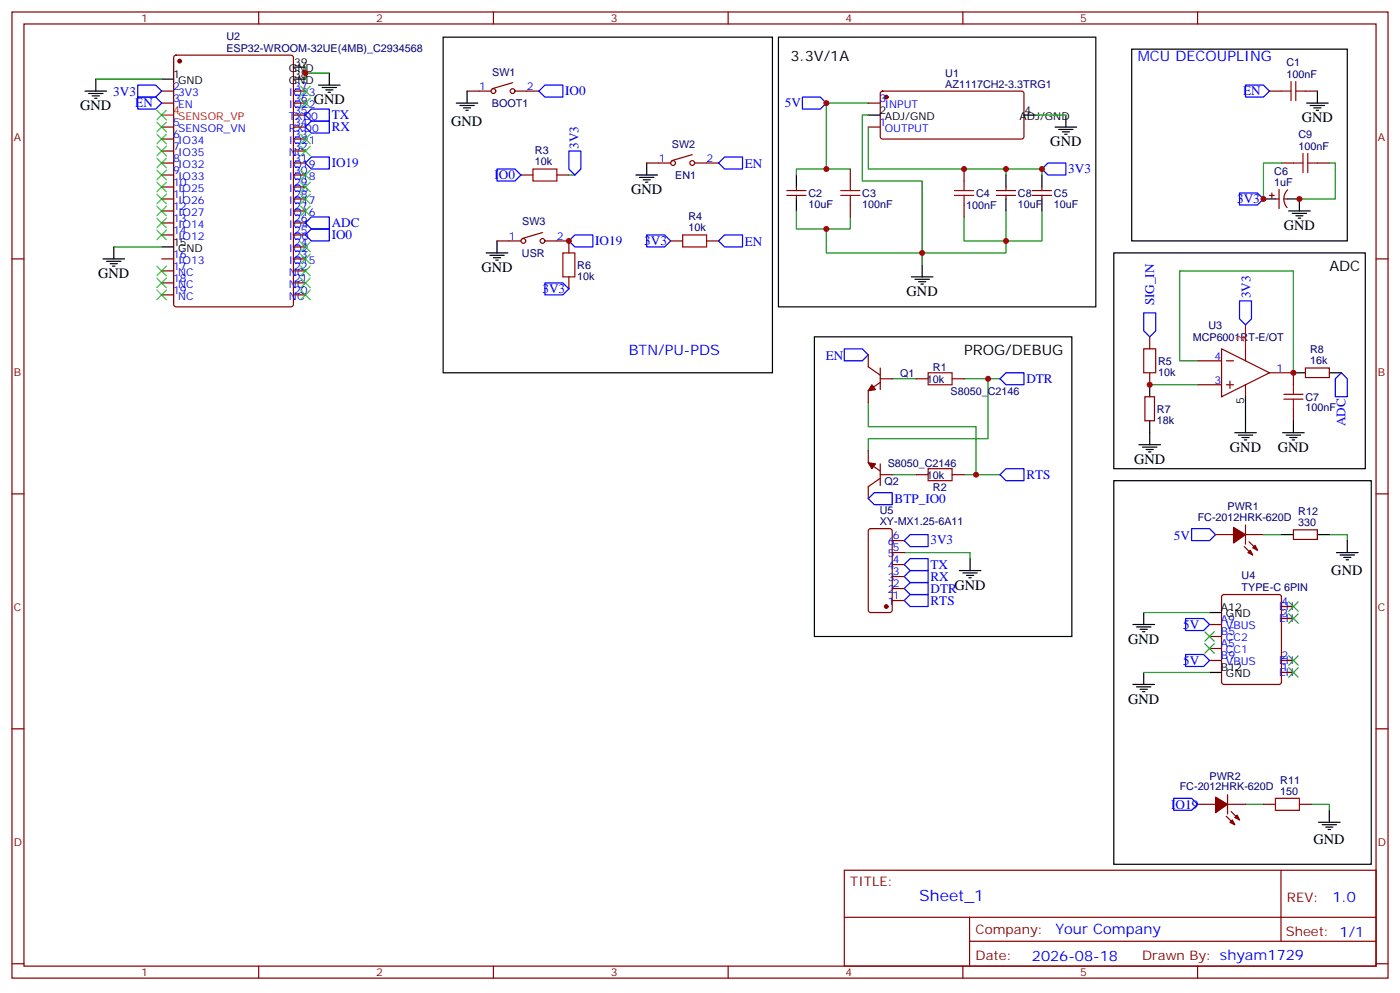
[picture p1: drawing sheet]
<svg xmlns="http://www.w3.org/2000/svg" width="412mm" height="292mm" viewBox="0 0 412 292" stroke-linecap="round" stroke-linejoin="round" font-family="sans-serif">
<g fill="none" stroke="#870000" stroke-width=".35">
<path d="M3.5 3.5h405.4v284.4h-405.4zM7.1 7.1h398.2v277.2h-398.2zM51.4 16.4l.5-.2h33.8l.7 .5v72.9l-.4 .7h-34.1l-.7-.5v-72.9zM76.2 3.5v3.6M145.3 3.5v3.6M214.5 3.5v3.6M283.6 3.5v3.6M352.8 3.5v3.6M47.6 26.8h3.6M47.6 30.3h3.6M47.6 37.4h3.6M86.4 26.8h3.6"/>
<path d="M86.4 30.3h3.6M86.4 37.4h3.6M86.4 33.9h3.6M137.6 26.8h7M151 24.3l-6 1.8M151.7 26.8h7M255.8 30.3h3.5M255.8 37.4h3.5M259.5 27l.5-.2 41.2 .1 .4 .6v13l-.7 .4h-41.2l-.4-.7v-12.7zM373.9 26.8h3.6M384.5 26.8h3.6M47.6 40.9h3.6"/>
<path d="M47.6 44.4h3.6M47.6 48h3.6M47.6 51.5h3.6M47.6 55h3.6M47.6 58.6h3.6M86.4 40.9h3.6M86.4 44.4h3.6M86.4 48h3.6M86.4 51.5h3.6M86.4 55h3.6M86.4 58.6h3.6M153.5 51.5h3.5"/>
<path d="M164 51.5h3.6M190.5 48h7.1M203.9 45.5l-6 1.8M204.6 48h7.1M231.8 56.1h5.6M231.8 57.5h5.6M234.6 55v1.1M234.6 57.5v1.1M250.5 49.7v3.6M284 49.7v3.6M293.5 56.1h5.7M293.5 57.5h5.7"/>
<path d="M296.3 55v1.1M296.3 57.5v1.1M304.1 56.1h5.6M304.1 57.5h5.6M306.9 55v1.1M306.9 57.5v1.1M373.9 57.5h1.5M374.6 56.8v1.4M375.7 58.6h1.1M376.8 55.7v5.7M377.5 48h3.5M378.2 58.6h1"/>
<path d="M379.3 55.9a3.8 3.8 0 0 0-.2 5.2M388.1 48h3.5M3.5 76.2h3.6M47.6 76.2h3.6M47.6 62.1h3.6M47.6 65.6h3.6M47.6 69.1h3.6M47.6 79.7h3.6M86.4 76.2h3.6M86.4 62.1h3.6M86.4 65.6h3.6M86.4 69.1h3.6"/>
<path d="M86.4 79.7h3.6M86.4 72.7h3.6M146.4 70.9h7.1M159.8 68.4l-6 1.8M160.5 70.9h7.1v3.5M197.6 70.9h3.5M208.1 70.9h3.6M250.5 60.3v3.6M284 60.3v3.6M405.3 76.2h3.6M47.6 83.3h3.6M47.6 86.8h3.6"/>
<path d="M86.4 83.3h3.6M86.4 86.8h3.6M167.6 81.5v3.5M338.7 99.1v3.6M255.8 104.4v3.5l3.5 2.5M259.3 112.5l-3.5 2.5v3.5M259.3 111.5h3.5M259.3 108.3v6.4M269.9 111.5h3.5M280.5 111.5h3.5M337.3 116.8h2.8v7h-2.8zM338.7 109.7v3.5"/>
<path d="M352.8 106.2h7M352.8 113.2h7M359.8 102.7l14.1 7-14.1 7.1zM361.2 106.2h2.2M361.2 113.2h2.2M362.3 112.2v2.1M366.9 102.7v3.5M366.9 113.2v3.6M373.9 109.7h7.1v3.5M384.5 108.3h7.1v2.8h-7.1zM255.8 132.6v3.6l3.5 2.4M259.3 136.5v6.4"/>
<path d="M259.3 139.7h3.5M269.9 139.7h3.5M280.5 139.7h3.5M381 120.3v3.5M3.5 145.3h3.6M256 155.8l.5-.2h5.6l.7 .4v23.6l-.4 .6-5.9 .1-.7-.5v-23.5zM259.3 140.8l-3.5 2.4v3.6M262.8 159.1h3.5M358.1 157.3h5.3M366.9 154.5v5.7M366.9 157.3h5.3M367.9 159.5l2.5 2.4"/>
<path d="M381 155.9h7.1v2.9h-7.1zM405.3 145.3h3.6M262.8 176.7h3.5M262.8 173.2h3.5M262.8 169.7h3.5M262.8 166.2h3.5M262.8 162.6h3.5M360.1 175.2l.4-.2h16.3l.6 .4 .1 25.3-.5 .7h-16.5l-.6-.4-.1-25.3zM366.5 160.9l2.5 2.4M377.5 178.5h3.5M356.3 194.4h3.5M356.3 190.9h3.5"/>
<path d="M356.3 187.3h3.5M356.3 183.8h3.5M377.5 194.4h3.5M377.5 182h3.5M377.5 197.9h3.5M3.5 214.5h3.6M405.3 214.5h3.6M352.8 236.7h5.3M361.6 236.7h5.3M361.6 233.9v5.6M362.7 238.8l2.4 2.5M372.2 236.7h3.5"/>
<path d="M382.8 236.7h3.5M248.7 256.1h156.6v28.2h-156.6zM361.2 240.2l2.5 2.5M377.3 256.1v20.9M248.7 270h156.5M285.6 277h119.6M285.6 270v14.1M3.5 283.6h3.6M76.2 284.3v3.6M145.3 284.3v3.6M214.5 284.3v3.6M283.6 284.3v3.6"/>
<path d="M352.8 284.3v3.6M405.3 283.6h3.6"/>
<circle cx="145.3" cy="26.8" r=".71"/>
<circle cx="151" cy="26.8" r=".71"/>
<circle cx="198.3" cy="48" r=".71"/>
<circle cx="203.9" cy="48" r=".71"/>
<circle cx="154.2" cy="70.9" r=".71"/>
<circle cx="159.8" cy="70.9" r=".71"/>
</g>
<g fill="#870000" stroke="#870000" stroke-width=".35">
<path d="M256.8 113.2l1.1 1.5-2.1 .3z"/>
<path d="M255.8 136.2l2.1 .3-1.1 1.4z"/>
<path d="M369 161.2l.7-.7 .7 1.4z"/>
<path d="M367.6 162.6l.7-.7 .7 1.4z"/>
<path d="M363.4 155.2l3.5 2.1-3.5 2.5z"/>
<path d="M363.7 240.6l.7-.7 .7 1.4z"/>
<path d="M362.3 242l.7-.7 .7 1.4z"/>
<path d="M358.1 234.6l3.5 2.1-3.5 2.5z"/>
<circle cx="52.9" cy="18" r=".53"/>
<circle cx="261.1" cy="28.6" r=".53"/>
<circle cx="261.1" cy="178.5" r=".53"/>
</g>
<g fill="none" stroke="#000" stroke-width=".35">
<path d="M86.4 19.8h3.6M130.5 10.9h97v98.8h-97zM229.3 10.9h93.5v79.4h-93.5zM333.4 14.5h63.5v56.4h-63.5zM25 26.8h6.4M26.1 27.5h4.2M27.2 28.2h2.1M27.9 28.9h.7M28.2 23.3v3.5M47.6 23.3h3.6M86.4 23.3h3.6M93.8 25h6.4"/>
<path d="M94.9 25.8h4.2M96 26.5h2.1M96.7 27.2h.7M97 21.5v3.5M134.4 30.3h6.4M135.5 31h4.2M136.5 31.8h2.1M137.2 32.5h.7M137.6 26.8v3.5M255.8 33.9h3.5M301.6 33.9h3.6M310.8 37.4h6.3"/>
<path d="M311.9 38.1h4.2M312.9 38.8h2.1M313.6 39.5h.7M314 33.9v3.5M384.9 30.3h6.3M385.9 31h4.3M387 31.8h2.1M387.7 32.5h.7M388.1 26.8v3.5M187.3 51.5h6.4M188.4 52.2h4.2M189.4 52.9h2.2"/>
<path d="M190.1 53.6h.8M190.5 48v3.5M234.6 51.5v3.5M234.6 58.6v3.5M296.3 51.5v3.5M296.3 58.6v3.5M306.9 51.5v3.5M306.9 58.6v3.5M372.2 58.6h3.5M379.2 58.6h3.6v3.5M30.3 76.2h6.4M31.4 76.9h4.2"/>
<path d="M32.5 77.6h2.1M33.2 78.3h.7M33.5 72.7v3.5M47.6 72.7h3.6M143.2 74.4h6.4M144.3 75.1h4.2M145.3 75.8h2.2M146 76.6h.8M146.4 70.9v3.5M271.6 78v3.5M328.1 74.4h74.1v63.5h-74.1zM379.6 62.1h6.3"/>
<path d="M380.6 62.8h4.3M381.7 63.5h2.1M382.4 64.2h.7M239.9 99.1h75.8v88.2h-75.8zM268.5 81.5h6.3M269.5 82.2h4.3M270.6 82.9h2.1M271.3 83.6h.7M338.7 113.2v3.6M366.9 116.8v10.6M381 109.7h3.5M391.6 109.7h3.5"/>
<path d="M335.5 130.9h6.3M336.5 131.6h4.3M337.6 132.3h2.1M338.3 133h.7M338.7 123.8v7.1M363.7 127.4h6.4M364.8 128.1h4.2M365.8 128.8h2.1M366.5 129.5h.7M377.8 127.4h6.4M378.9 128.1h4.2M379.9 128.8h2.2"/>
<path d="M380.6 129.5h.8M381 123.8v3.6M328.1 141.5h75.8v112.9h-75.8zM377.5 157.3h3.5M388.1 157.3h3.5M396.9 159.1v3.5M282.6 167.9h6.3M283.6 168.6h4.3M284.7 169.3h2.1M285.4 170h.7M285.8 164.4v3.5M393.7 162.6h6.3"/>
<path d="M394.8 163.3h4.2M395.8 164h2.1M396.5 164.7h.7M333.7 183.8h6.4M334.8 184.5h4.2M335.8 185.2h2.2M336.5 185.9h.8M336.9 180.3v3.5M336.9 197.9v3.5M356.3 197.9h3.5M356.3 180.3h3.5M333.7 201.4h6.4"/>
<path d="M334.8 202.1h4.2M335.8 202.8h2.2M336.5 203.6h.8M391.6 238.5v3.5M388.4 242h6.4M389.5 242.7h4.2M390.5 243.4h2.1M391.2 244.1h.7"/>
</g>
<path d="M47.6 33.9h3.6M366.9 95.6v7.1" fill="none" stroke="#f00" stroke-width=".35"/>
<g fill="none" stroke="#3c3" stroke-width=".35">
<path d="M46.2 32.5l2.8 2.8M46.2 36l2.8 2.8M46.2 39.5l2.8 2.8M49 32.5l-2.8 2.8M49 36l-2.8 2.8M49 39.5l-2.8 2.8M88.5 25.4l2.9 2.8M88.5 28.9l2.9 2.9M88.5 39.5l2.9 2.8M91.4 39.5l-2.9 2.8M91.4 25.4l-2.9 2.8M91.4 28.9l-2.9 2.9"/>
<path d="M46.2 43l2.8 2.9M46.2 46.6l2.8 2.8M46.2 50.1l2.8 2.8M46.2 53.6l2.8 2.8M46.2 57.2l2.8 2.8M49 43l-2.8 2.9M49 46.6l-2.8 2.8M49 50.1l-2.8 2.8M49 53.6l-2.8 2.8M49 57.2l-2.8 2.8M88.5 43l2.9 2.9M88.5 50.1l2.9 2.8"/>
<path d="M88.5 53.6l2.9 2.8M88.5 57.2l2.9 2.8M91.4 43l-2.9 2.9M91.4 50.1l-2.9 2.8M91.4 53.6l-2.9 2.8M91.4 57.2l-2.9 2.8M46.2 78.3l2.8 2.8M46.2 60.7l2.8 2.8M46.2 64.2l2.8 2.8M46.2 67.7l2.8 2.9M49 78.3l-2.8 2.8M49 67.7l-2.8 2.9"/>
<path d="M49 60.7l-2.8 2.8M49 64.2l-2.8 2.8M88.5 78.3l2.9 2.8M88.5 60.7l2.9 2.8M88.5 71.3l2.9 2.8M88.5 74.8l2.9 2.8M91.4 78.3l-2.9 2.8M91.4 60.7l-2.9 2.8M91.4 71.3l-2.9 2.8M91.4 74.8l-2.9 2.8M46.2 81.8l2.8 2.9M46.2 85.4l2.8 2.8"/>
<path d="M49 81.8l-2.8 2.9M49 85.4l-2.8 2.8M88.5 81.8l2.9 2.9M88.5 85.4l2.9 2.8M91.4 81.8l-2.9 2.9M91.4 85.4l-2.9 2.8M379.6 177.1l2.8 2.8M382.4 177.1l-2.8 2.8M354.9 185.9l2.8 2.8M354.9 189.4l2.8 2.9M357.7 185.9l-2.8 2.8M357.7 189.4l-2.8 2.9"/>
<path d="M379.6 180.6l2.8 2.8M379.6 193l2.8 2.8M379.6 196.5l2.8 2.8M382.4 180.6l-2.8 2.8M382.4 193l-2.8 2.8M382.4 196.5l-2.8 2.8"/>
</g>
<g fill="none" stroke="#008700" stroke-width=".35">
<path d="M90 19.8v3.5M28.2 23.3h19.4M90 21.5h7M255.8 37.4v12.3h51.1v1.8M255.8 33.9h-1.8v19.4h17.6v24.7M255.8 30.3h-12.4v19.4M305.2 33.9h8.8M167.6 51.5h1.7M250.5 49.7h-15.9v1.8M296.3 49.7v1.8M377.5 48h-5.3v10.6M391.6 48h1.7v10.6h-10.5"/>
<path d="M33.5 72.7h14.1M234.6 62.1v5.3h15.9v-3.5M296.3 62.1v12.3h-52.9v-7M306.9 62.1v8.8h-22.9v-7M255.8 118.5v7.1h31.7v14.1M262.8 111.5h7.1M284 111.5h10.6M291 111.5v17.6h-35.2v3.5M338.7 113.2h14.1M352.8 106.2h-5.3v-26.5h33.5v30M262.8 139.7h7.1M284 139.7h10.6"/>
<path d="M372.2 157.3h5.3M391.6 157.3h5.3v1.8M266.3 162.6h19.5v1.8M336.9 180.3h19.4M336.9 197.9h19.4M366.9 236.7h5.3M386.3 236.7h5.3v1.8"/>
</g>
<g fill="none" stroke="#00f" stroke-width=".35">
<path d="M40.6 28.6h5.3l1.7 1.7-1.7 1.8h-5.3zM40.6 25h5.3l1.7 1.8-1.7 1.8h-5.3zM91.7 32.1h5.3v3.5h-5.3l-1.7-1.7zM91.7 35.6h5.3v3.6h-5.3l-1.7-1.8zM158.7 26.8l1.8-1.8h5.3v3.6h-5.3zM236.4 28.6h5.3l1.7 1.7-1.7 1.8h-5.3zM366.9 25h5.3l1.7 1.8-1.7 1.8h-5.3zM90 48l1.7-1.8h5.3v3.5h-5.3zM146.4 49.7h5.3l1.8 1.8-1.8 1.8h-5.3zM167.6 44.4h3.5v5.3l-1.8 1.8-1.7-1.8zM211.7 48l1.7-1.8h5.3v3.5h-5.3zM306.9 49.7l1.8-1.7h5.3v3.5h-5.3z"/>
<path d="M365.1 56.8h5.3l1.8 1.8-1.8 1.7h-5.3zM90 69.1l1.7-1.7h5.3v3.5h-5.3zM90 65.6l1.7-1.7h5.3v3.5h-5.3zM167.6 70.9l1.7-1.8h5.3v3.6h-5.3zM190.5 69.1h5.3l1.8 1.8-1.8 1.8h-5.3zM211.7 70.9l1.7-1.8h5.3v3.6h-5.3zM160.5 83.3h5.3l1.8 1.7-1.8 1.8h-5.3zM336.9 92.1h3.5v5.3l-1.7 1.7-1.8-1.7zM365.1 88.5h3.6v5.3l-1.8 1.8-1.8-1.8zM248.7 102.7h5.3l1.8 1.7-1.8 1.8h-5.3zM294.6 111.5l1.7-1.8h5.3v3.5h-5.3zM395.1 109.7l1.8 1.8v5.3h-3.6v-5.3z"/>
<path d="M294.6 139.7l1.7-1.8h5.3v3.6h-5.3zM255.8 146.8l1.7-1.8h5.3v3.5h-5.3zM266.3 159.1l1.8-1.8h5.3v3.6h-5.3zM351 155.6h5.3l1.8 1.7-1.8 1.8h-5.3zM266.3 166.2l1.8-1.8h5.3v3.5h-5.3zM266.3 169.7l1.8-1.8h5.3v3.6h-5.3zM266.3 173.2l1.8-1.7h5.3v3.5h-5.3zM266.3 176.7l1.8-1.7h5.3v3.5h-5.3zM349.2 182h5.3l1.8 1.8-1.8 1.8h-5.3zM349.2 192.6h5.3l1.8 1.8-1.8 1.7h-5.3zM345.7 235h5.3l1.8 1.7-1.8 1.8h-5.3z"/>
</g>
<g fill="none" stroke="#a10000" stroke-width=".35">
<path d="M377.5 26.8h2.8M380.3 24v5.6M381.7 26.8h2.8M381.7 24v5.6M157 49.7h7v3.6h-7zM247.6 56.1h5.7M247.6 57.5h5.7M250.5 53.3v2.8M250.5 57.5v2.8M281.2 56.1h5.6M281.2 57.5h5.6M284 53.3v2.8"/>
<path d="M284 57.5v2.8M381 48h2.8M383.8 45.2v5.6M385.2 48h2.9M385.2 45.2v5.6M165.8 74.4h3.5v7.1h-3.5zM201.1 69.1h7v3.6h-7zM273.4 109.7h7.1v3.5h-7.1zM336.9 102.7h3.5v7h-3.5zM378.2 117.5h5.6M378.2 116.1h5.6M381 113.2v2.9"/>
<path d="M381 117.5v2.8M273.4 137.9h7.1v3.6h-7.1zM375.7 235h7.1v3.5h-7.1z"/>
</g>
<g fill="#c00">
<circle cx="90" cy="21.5" r=".88"/>
<circle cx="381" cy="109.7" r=".88"/>
<circle cx="243.4" cy="67.4" r=".88"/>
<circle cx="296.3" cy="70.9" r=".88"/>
<circle cx="306.9" cy="49.7" r=".88"/>
<circle cx="284" cy="49.7" r=".88"/>
<circle cx="271.6" cy="74.4" r=".88"/>
<circle cx="243.4" cy="49.7" r=".88"/>
<circle cx="243.4" cy="30.3" r=".88"/>
<circle cx="291" cy="111.5" r=".88"/>
<circle cx="287.5" cy="139.7" r=".88"/>
<circle cx="338.7" cy="113.2" r=".88"/>
<circle cx="372.2" cy="58.6" r=".88"/>
<circle cx="382.8" cy="58.6" r=".88"/>
<circle cx="296.3" cy="49.7" r=".88"/>
<circle cx="167.6" cy="70.9" r=".88"/>
</g>
<text font-size="4.6" fill="#00f" x="270.8" y="265.1">Sheet_1</text>
<g font-size="4.2">
<text x="232.8" y="18">3.3V/1A</text>
<text x="23.6" y="32.5">GND</text>
<text x="92.4" y="30.7">GND</text>
<text x="383.5" y="36">GND</text>
<text x="132.9" y="37.1">GND</text>
<text x="309.4" y="43">GND</text>
<text x="185.9" y="57.2">GND</text>
<text x="378.2" y="67.7">GND</text>
<text x="28.9" y="81.8">GND</text>
<text x="141.8" y="80.1">GND</text>
<text x="391.6" y="79.7">ADC</text>
<text x="267.1" y="87.1">GND</text>
<text x="284" y="104.4">PROG/DEBUG</text>
<text x="334.1" y="136.5">GND</text>
<text x="362.3" y="133">GND</text>
<text x="376.4" y="133">GND</text>
<text x="392.2" y="169.1">GND</text>
<text x="332.3" y="189.4">GND</text>
<text x="332.3" y="207.1">GND</text>
<text x="386.9" y="248.5">GND</text>
</g>
<g font-size="4.2" fill="#00f">
<text x="335.1" y="18">MCU DECOUPLING</text>
<text x="185.2" y="104.4">BTN/PU-PDS</text>
<text x="392.5" y="265.4">1.0</text>
<text x="310.9" y="274.9">Your Company</text>
<text x="304" y="282.7">2026-08-18</text>
</g>
<g font-size="3.9" fill="#00f">
<text x="33.4" y="28.1">3V3</text>
<text x="166.5" y="28.1">IO0</text>
<text x="366.2" y="28.1">EN</text>
<text x="39.9" y="31.6">EN</text>
<text x="97.7" y="35.1">TX</text>
<text x="231.2" y="31.6">5V</text>
<text x="97.7" y="38.6">RX</text>
<text x="170.4" y="43.7" transform="rotate(-90 170.4 43.7)">3V3</text>
<text x="97.7" y="49.2">IO19</text>
<text x="145.7" y="52.8">IO0</text>
<text x="219.4" y="49.5">EN</text>
<text x="314.7" y="51">3V3</text>
<text x="364.4" y="59.9">3V3</text>
<text x="97.7" y="70.4">IO0</text>
<text x="97.7" y="66.9">ADC</text>
<text x="175.3" y="72.2">IO19</text>
<text x="189.8" y="72.2">3V3</text>
<text x="219.4" y="72.4">EN</text>
<text x="159.8" y="86.3">3V3</text>
<text x="339.9" y="89.9" transform="rotate(-90 339.9 89.9)">SIG_IN</text>
<text x="368.4" y="87.8" transform="rotate(-90 368.4 87.8)">3V3</text>
<text x="243.3" y="105.9">EN</text>
<text x="302.3" y="112.7">DTR</text>
<text x="396.4" y="125.4" transform="rotate(-90 396.4 125.4)">ADC</text>
<text x="302.3" y="140.9">RTS</text>
<text x="263.5" y="148">BTP_IO0</text>
<text x="274.1" y="160.2">3V3</text>
<text x="345.8" y="159">5V</text>
<text x="274.1" y="167.4">TX</text>
<text x="274.1" y="170.9">RX</text>
<text x="274.1" y="174.4">DTRGND</text>
<text x="274.1" y="177.9">RTS</text>
<text x="348.5" y="185.1">5V</text>
<text x="348.5" y="195.6">5V</text>
<text x="345" y="238">IO19</text>
</g>
<g font-size="3.9" fill="#800">
<text x="250.5" y="260.7">TITLE:</text>
<text x="379.1" y="265.4">REV:</text>
<text x="287.4" y="274.9">Company:</text>
<text x="378.7" y="275.5">Sheet: 1/1</text>
<text x="287.4" y="282.6">Date:</text>
<text x="336.4" y="282.7">Drawn By: shyam1729</text>
</g>
<g font-size="3.2" fill="#800">
<text x="41.6" y="6.5">1</text>
<text x="110.8" y="6.5">2</text>
<text x="179.9" y="6.5">3</text>
<text x="249.1" y="6.5">4</text>
<text x="318.2" y="6.5">5</text>
<text x="4.1" y="41.6">A</text>
<text x="405.9" y="41.6">A</text>
<text x="4.1" y="110.8">B</text>
<text x="405.9" y="110.8">B</text>
<text x="4.1" y="179.9">C</text>
<text x="405.9" y="179.9">C</text>
<text x="4.1" y="249.1">D</text>
<text x="405.9" y="249.1">D</text>
<text x="41.6" y="287.3">1</text>
<text x="110.8" y="287.3">2</text>
<text x="179.9" y="287.3">3</text>
<text x="249.1" y="287.3">4</text>
<text x="318.2" y="287.3">5</text>
</g>
<g font-size="3.2" fill="#000080">
<text x="66.7" y="11.9">U2</text>
<text x="66.7" y="15.2">ESP32-WROOM-32UE(4MB)_C2934568</text>
<text x="145" y="22.2">SW1</text>
<text x="278.4" y="22.6">U1</text>
<text x="379" y="22.9">100nF</text>
<text x="379" y="19.5">C1</text>
<text x="278.4" y="25.8">AZ1117CH2-3.3TRG1</text>
<text x="144.9" y="31.6">BOOT1</text>
<text x="382.5" y="40.6">C9</text>
<text x="157.6" y="45.3">R3</text>
<text x="197.9" y="43.5">SW2</text>
<text x="382.5" y="44.1">100nF</text>
<text x="157.6" y="48.7">10k</text>
<text x="198.9" y="52.6">EN1</text>
<text x="375.4" y="51.5">C6</text>
<text x="238.1" y="57.9">C2</text>
<text x="254" y="57.9">C3</text>
<text x="287.5" y="57.9">C4</text>
<text x="299.9" y="57.9">C8</text>
<text x="310.4" y="57.9">C5</text>
<text x="375.4" y="54.7">1uF</text>
<text x="202.8" y="64.9">R4</text>
<text x="238.1" y="61.1">10uF</text>
<text x="254" y="61.1">100nF</text>
<text x="284.6" y="61.4">100nF</text>
<text x="299.9" y="61.1">10uF</text>
<text x="310.4" y="61.1">10uF</text>
<text x="153.8" y="66.3">SW3</text>
<text x="202.8" y="68.1">10k</text>
<text x="153.7" y="75.7">USR</text>
<text x="170" y="82.3">10k</text>
<text x="170" y="79.1">R6</text>
<text x="351.3" y="100.3">MCP6001RT-E/OT</text>
<text x="356" y="96.7">U3</text>
<text x="341.1" y="107.3">R5</text>
<text x="385.9" y="107.2">16k</text>
<text x="385.9" y="104">R8</text>
<text x="265.2" y="110.9">Q1</text>
<text x="273" y="112.6">10k</text>
<text x="274.8" y="109.1">R1</text>
<text x="341.1" y="110.5">10k</text>
<text x="280" y="116.1">S8050_C2146</text>
<text x="384.5" y="117.9">C7</text>
<text x="340.8" y="124.7">18k</text>
<text x="340.8" y="121.4">R7</text>
<text x="384.5" y="121.1">100nF</text>
<text x="261.5" y="137.3">S8050_C2146</text>
<text x="260.5" y="142.6">Q2</text>
<text x="273" y="140.9">10k</text>
<text x="274.8" y="144.4">R2</text>
<text x="259.1" y="154.5">XY-MX1.25-6A11</text>
<text x="259.1" y="151.3">U5</text>
<text x="352.8" y="153.2">FC-2012HRK-620D</text>
<text x="361.6" y="150.1">PWR1</text>
<text x="382.4" y="154.9">330</text>
<text x="382.4" y="151.6">R12</text>
<text x="365.7" y="173.9">TYPE-C 6PIN</text>
<text x="365.7" y="170.4">U4</text>
<text x="347.5" y="232.6">FC-2012HRK-620D</text>
<text x="356.3" y="229.5">PWR2</text>
<text x="377.1" y="233.9">150</text>
<text x="377.1" y="230.6">R11</text>
</g>
<g font-size="3.2">
<text x="51" y="22.9">1</text>
<text x="85.1" y="21.2">GND</text>
<text x="86.6" y="22.9">38</text>
<text x="86.6" y="19.4">39</text>
<text x="52.5" y="24.7">GND</text>
<text x="85.1" y="24.7">GND</text>
<text x="259.1" y="33.5">2</text>
<text x="260.6" y="35.3">ADJ/GND</text>
<text x="300.3" y="35.3">ADJ/GND</text>
<text x="301.8" y="33.5">4</text>
<text x="51" y="72.3">15</text>
<text x="52.5" y="74.1">GND</text>
<text x="366.5" y="118.9" transform="rotate(-90 366.5 118.9)">5</text>
<text x="359.7" y="179.9">A12</text>
<text x="361.1" y="181.7">GND</text>
<text x="359.7" y="197.6">B12</text>
<text x="361.1" y="199.3">GND</text>
</g>
<g font-size="3.2" fill="#00f">
<text x="51" y="26.5">2</text>
<text x="51" y="30">3</text>
<text x="52.5" y="28.2">3V3</text>
<text x="85.1" y="28.2">IO23</text>
<text x="86.6" y="30">36</text>
<text x="86.6" y="26.5">37</text>
<text x="141.1" y="26.5">1</text>
<text x="155.2" y="26.5">2</text>
<text x="259.1" y="30">3</text>
<text x="52.5" y="31.8">EN</text>
<text x="85.1" y="35.3">TXD0</text>
<text x="85.1" y="31.8">IO22</text>
<text x="86.6" y="33.5">35</text>
<text x="260.6" y="31.8">INPUT</text>
<text x="51" y="37">5</text>
<text x="51" y="40.6">6</text>
<text x="52.5" y="38.8">SENSOR_VN</text>
<text x="85.1" y="38.8">RXD0</text>
<text x="86.6" y="40.6">33</text>
<text x="86.6" y="37">34</text>
<text x="259.1" y="37">1</text>
<text x="260.6" y="38.8">OUTPUT</text>
<text x="51" y="44.1">7</text>
<text x="51" y="47.6">8</text>
<text x="52.5" y="42.3">IO34</text>
<text x="52.5" y="45.9">IO35</text>
<text x="85.1" y="45.9">NC</text>
<text x="85.1" y="42.3">IO21</text>
<text x="86.6" y="47.6">31</text>
<text x="86.6" y="44.1">32</text>
<text x="194" y="47.6">1</text>
<text x="208.1" y="47.6">2</text>
<text x="51" y="51.2">9</text>
<text x="52.5" y="49.4">IO32</text>
<text x="52.5" y="52.9">IO33</text>
<text x="85.1" y="52.9">IO18</text>
<text x="85.1" y="49.4">IO19</text>
<text x="86.6" y="51.2">30</text>
<text x="51" y="54.7">10</text>
<text x="51" y="58.2">11</text>
<text x="52.5" y="56.4">IO25</text>
<text x="52.5" y="60">IO26</text>
<text x="85.1" y="60">IO17</text>
<text x="85.1" y="56.4">IO5</text>
<text x="86.6" y="58.2">28</text>
<text x="86.6" y="54.7">29</text>
<text x="51" y="61.7">12</text>
<text x="51" y="65.3">13</text>
<text x="52.5" y="63.5">IO27</text>
<text x="85.1" y="63.5">IO16</text>
<text x="86.6" y="65.3">26</text>
<text x="86.6" y="61.7">27</text>
<text x="51" y="68.8">14</text>
<text x="52.5" y="67">IO14</text>
<text x="52.5" y="70.6">IO12</text>
<text x="85.1" y="70.6">IO0</text>
<text x="85.1" y="67">IO4</text>
<text x="86.6" y="68.8">25</text>
<text x="149.9" y="70.6">1</text>
<text x="164" y="70.6">2</text>
<text x="51" y="75.8">16</text>
<text x="52.5" y="77.6">IO13</text>
<text x="85.1" y="77.6">IO15</text>
<text x="85.1" y="74.1">IO2</text>
<text x="86.6" y="75.8">23</text>
<text x="86.6" y="72.3">24</text>
<text x="51" y="79.4">17</text>
<text x="51" y="82.9">18</text>
<text x="52.5" y="81.1">NC</text>
<text x="85.1" y="81.1">NC</text>
<text x="86.6" y="82.9">21</text>
<text x="86.6" y="79.4">22</text>
<text x="51" y="86.4">19</text>
<text x="52.5" y="84.7">NC</text>
<text x="52.5" y="88.2">NC</text>
<text x="85.1" y="88.2">NC</text>
<text x="85.1" y="84.7">NC</text>
<text x="86.6" y="86.4">20</text>
<text x="357.7" y="105.8">4</text>
<text x="357.7" y="112.9">3</text>
<text x="376.1" y="109.4">1</text>
<text x="261.5" y="160.5">6</text>
<text x="263" y="158.8">6</text>
<text x="261.5" y="167.6">4</text>
<text x="261.5" y="164">5</text>
<text x="263" y="165.8">4</text>
<text x="263" y="162.3">5</text>
<text x="261.5" y="171.1">3</text>
<text x="263" y="172.9">2</text>
<text x="263" y="169.3">3</text>
<text x="261.5" y="178.2">1</text>
<text x="261.5" y="174.6">2</text>
<text x="263" y="176.4">1</text>
<text x="376.8" y="179.6">EH</text>
<text x="377.5" y="178.2">4</text>
<text x="359.7" y="183.4">A9</text>
<text x="361.1" y="185.2">VBUS</text>
<text x="376.8" y="183.1">EH</text>
<text x="377.5" y="181.7">3</text>
<text x="359.7" y="190.5">A5</text>
<text x="359.7" y="187">B5</text>
<text x="361.1" y="188.7">CC2</text>
<text x="359.7" y="194">B9</text>
<text x="361.1" y="195.8">VBUS</text>
<text x="361.1" y="192.3">CC1</text>
<text x="376.8" y="195.4">EH</text>
<text x="377.5" y="194">2</text>
<text x="377.5" y="197.6">1</text>
<text x="376.8" y="199">EH</text>
</g>
<g font-size="3.2" fill="#f00">
<text x="51" y="33.5">4</text>
<text x="52.5" y="35.3">SENSOR_VP</text>
<text x="366.5" y="100.5" transform="rotate(-90 366.5 100.5)">2</text>
</g>
</svg>
